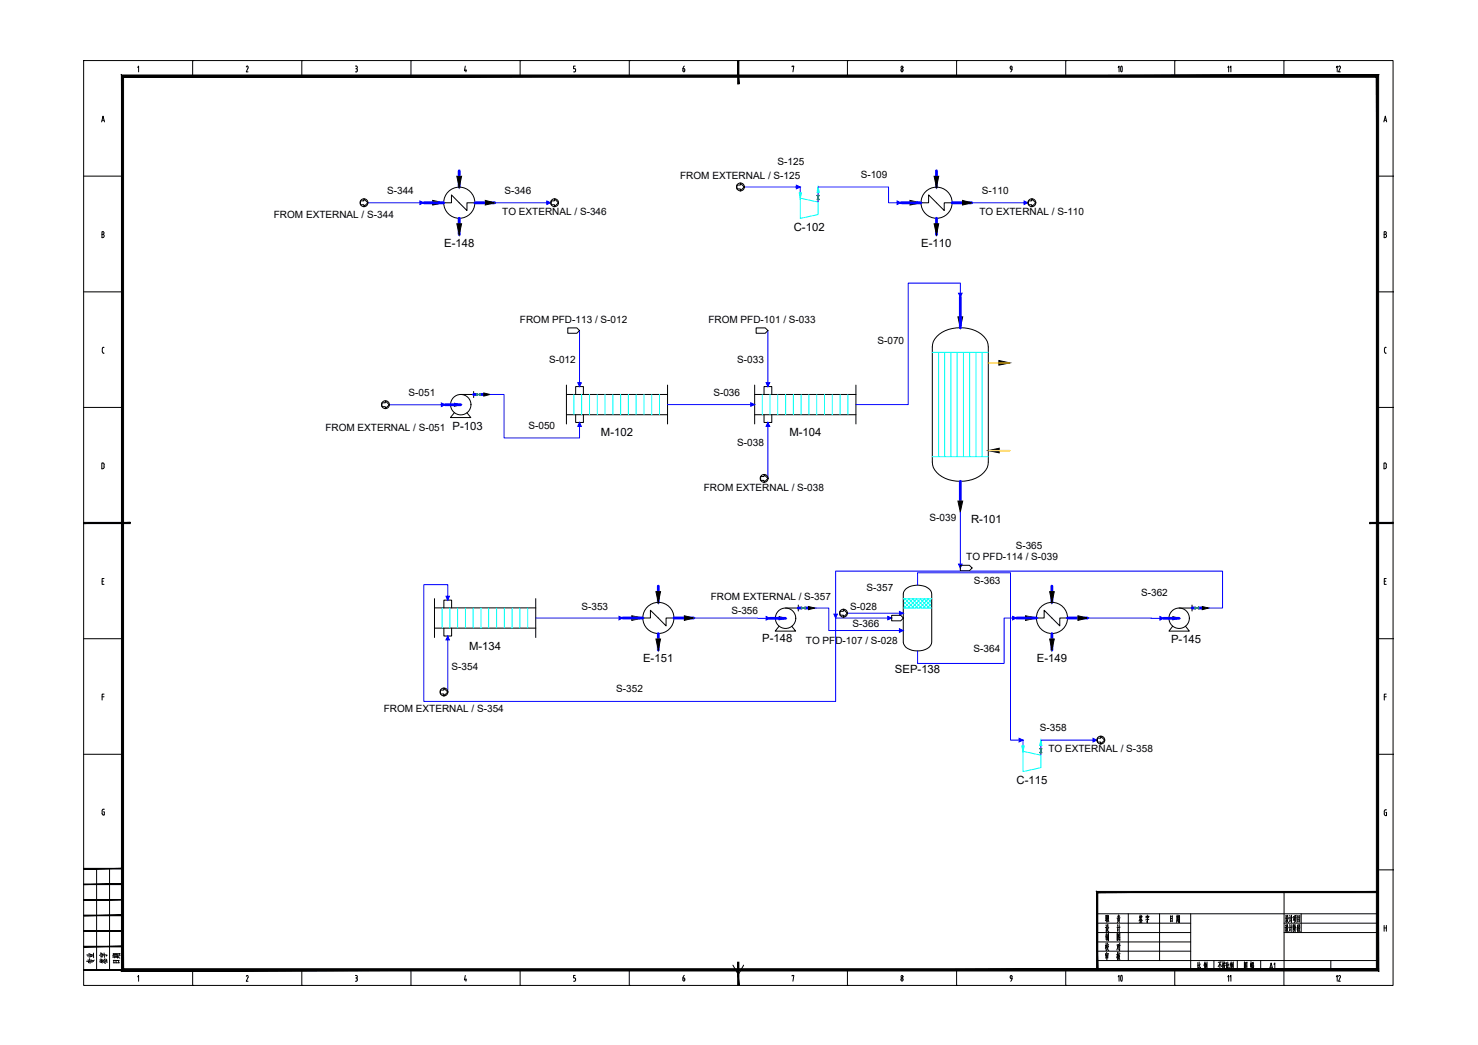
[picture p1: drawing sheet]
<svg xmlns="http://www.w3.org/2000/svg" width="420mm" height="297mm" viewBox="0 0 420 297" stroke-linecap="round" stroke-linejoin="round" font-family="sans-serif">
<g fill="none" stroke="#000" stroke-width=".28">
<path d="M23.8 17.2h372.2v262.9h-372.2zM39.1 19.2l.3-.4v1.6M54.8 17.2h.1M54.8 17.2v4.5M70 19l.3-.2 .2 .2-.5 1.4h.5M85.8 17.2h.1M85.8 17.2v4.5M101 18.8h.3M101.2 19.5h.1M101.3 18.8l.2 .2v.3l-.2 .2 .3 .4M101.5 19.9v.2M116.8 17.2h.1"/>
<path d="M116.8 17.2v4.5M132.3 18.8l-.3 1.3h.7M132.4 19.7v.7M147.9 17.2h.1M147.9 17.2v4.5M163.4 19.5l.2 .4M163.5 18.8h-.4v.7h.3M163.6 19.9v.2M178.9 17.2h.1M178.9 17.2v4.5M194.1 19.5h.3M194.1 19.5v.6"/>
<path d="M194.4 19.5l.3 .4M194.5 18.8l-.3 .7M194.6 19.9v.2M209.9 17.2h.1M225.2 19v-.2h.5l-.3 1.6M240.9 17.2h.1M240.9 17.2v4.5M256.1 19.9l.3-.4 .3 .4M256.1 19.9v.2M256.7 19.9v.2M271.9 17.2h.1M271.9 17.2v4.5"/>
<path d="M287.2 19.1l.3-.3 .2 .3M287.2 19.2l.3 .5M287.7 19.6l-.4 .8M287.7 19.2v.5h-.3M303 17.2h.1M303 17.2v4.5M334 17.2h.1M334 17.2v4.5M365 17.2h.1M365 17.2v4.5M28.9 34.7l.4-1.7 .4 1.7M29 34.2h.6"/>
<path d="M101 20.4h.3M101.6 20.1l-.3 .3M163.1 20.4h.3M163.6 20.1l-.2 .3M194.1 20.1l.3 .3 .3-.3M256.1 20.1l.3 .3 .3-.3M393.4 34.7l.4-1.7 .4 1.7M393.5 34.2h.6M23.8 50.1h11M391.6 50.1h4.4M396 50.1h.1M29 65.9l.5 .1v.4l-.2 .2 .3 .5-.1 .3-.5 .1z"/>
<path d="M29 66.6h.3M393.5 66.6h.3M393.8 65.9h-.3v1.6h.3M393.8 65.9l.3 .3-.3 .4 .4 .5-.4 .4M23.8 83h11M29.1 99.1v.9M29.1 100l.3 .4M29.6 98.7l-.4 .1-.1 .3M391.6 83h4.4M393.6 100l.3 .4M394.1 98.7l-.5 .2v1.1M396 83h.1"/>
<path d="M23.8 115.8h11M29.4 100.4h.2M391.6 115.8h4.4M393.9 100.4h.2M396 115.8h.1M29.2 131.6h-.3v1.7h.3M29.3 131.6l.3 .5M29.6 132.1v.6M29.6 132.7l-.3 .5M393.7 133.2l.4-.2v-1.2l-.7-.2v1.7h.3M396 148.7h.1M29 165.2h.4"/>
<path d="M29.6 164.5h-.6v1.6h.6M393.5 165.2h.4M394.1 164.5h-.6v1.6h.6M23.8 181.6h11M29 198.1h.6M29.6 197.3h-.6v1.7M391.6 181.6h4.4M393.5 198.1h.6M394.1 197.3h-.6v1.7M396 181.6h.1M23.8 214.4h11M391.6 214.4h4.4"/>
<path d="M396 214.4h.1M29.4 230.7h.3v1h-.4M29.7 230l-.6 .2v1.2l.2 .2M393.5 231.4l.3 .4M393.5 230.7v.7M393.8 230.2h.4M393.8 230.2l-.3 .4M393.9 230.9h.3v.9h-.4M27.5 246.9v28.8M31.1 246.9v28.8M311.9 259.7h79.7M320.7 259.7v13.3"/>
<path d="M329.6 259.7v13.3M338.5 259.7v16M365 253.6v26.5M369.9 259.7v5.4M391.6 247.3h4.4M396 247.3h.1M39.1 277.7l.3-.4v1.6M54.8 275.7v4.4M70 277.5l.3-.2 .2 .2-.5 1.4h.5M85.8 275.7v4.4M101 277.3h.3M101 278.9h.3"/>
<path d="M101.2 278h.1M101.3 277.3l.3 .3-.3 .4 .2 .2v.5l-.2 .2M116.8 275.7v4.4M132.3 277.3l-.3 1.2h.7M132.4 278.2v.7M147.9 275.7v4.4M163.1 278.9h.3M163.4 278l.2 .3M163.5 277.3h-.4v.7h.3M163.6 278.4v.1M163.6 278.5l-.2 .4M178.9 275.7v4.4"/>
<path d="M194.4 278h-.3l.2 .8a.43 .43 0 0 0 .4-.3 .43 .43 0 0 0-.3-.5M194.5 277.2l-.3 .8M208.4 274.3l1.5 2.7 1.5-2.7M225.2 277.4v-.1h.5l-.3 1.6M240.9 275.7v4.4M256.3 278a.36 .36 0 0 1 .4 .4 .36 .36 0 0 1-.5 .3zM271.9 275.7v4.4M287.2 277.6l.3-.3 .2 .3M287.2 277.7l.3 .5M287.4 278.2h.3M287.7 277.7l-.1 .8-.3 .4M303 275.7v4.4"/>
<path d="M311.9 273h79.7M311.9 262.4h26.6M311.9 265.1h26.6M311.9 267.7h26.6M311.9 270.4h26.6M324 261.6l.1 .4M324.1 260.1l-.2 .9M324.1 260.5l.1 .4M324.2 261.6l.1 .3M324.3 260.8l.5 .8M324.3 260.8l-.5 1M324.3 260.5h-.3"/>
<path d="M324.4 261.3l-.4 .1M324.5 260.2l-.2 .6M324.5 261.6l-.1 .5M324.5 260.5l.1 .4M324.6 262.1l-.6 .1M324.7 260.5h-.3M325.8 260.4v.5M326.1 260.1l.1 .3M326.2 261.1v1.2l-.2-.3M326.3 260.8l-.4 .1M326.4 260.7l-.2 .5M326.6 260.4l-.1 .4"/>
<path d="M326.6 260.5h-.8M326.6 261.4l-.9 .1M332.8 260.3v1.7M333.1 261.1h-.3M333.2 260.4l-.4 .1M333.2 261.8l-.4 .1M333.3 260.3l-.1 1.7M334 275.7v4.4M334.6 260.1v1.4M334.6 261.6l-.2 .6M334.8 261.6l.1 .4M334.8 260.8l-.2 .1"/>
<path d="M334.8 261.1l-.2 .1M334.9 260.1l-.1 1.3M335 260.5l-.5 .1M335 261.4l-.6 .2M335.1 260.3v1.1M335.3 261.3l-.3 .9M335.3 260.8h-.2M335.3 260.3v1.9l-.1-.1M335.3 260.3l-.2 .1M340.5 273.6v1.7M340.8 275l-.4 .4M340.8 274.3l-.3 .1"/>
<path d="M340.9 273.5v1.7l.2 .2h.2v-.5M341.2 274l-.3 .6M342.5 273.8v1.7M342.5 273.4l-.2 1M342.6 274.2l.2-.1-.2 1.2M342.6 274.5l.1 .3M342.7 273.8l-.2 .9M342.9 273.7l-.3 .1M343 274v.9M343.1 273.4v2.1l-.1-.3M345.1 273v2.7M346.8 273.9v1.5"/>
<path d="M346.9 273.5l-.6 1.3M346.9 274.1l.3 .6M347.2 273.4l-.9 .1M347.6 273.3v2.2l-.1-.3M347.7 274.3l-.3 .4M347.7 274l-.3 .1M347.8 273.7v.4M348 273.3l.1 .4M348 274l-.1 .9 .4 .5M348.1 274.5l-.3 1M348.3 273.8l-.5 .1M348.3 273.7l-.1 .4"/>
<path d="M348.3 274.4l-.5 .2M348.7 273.6v1.6M348.9 274.3l-.2 .1M349 275l-.4 .4M349 273.5v1.7l.2 .2h.2v-.5M349.4 274l-.4 .6M349.9 273.8v1.7M350 273.4l-.3 1M350 274.4l.2 .3M350.1 274.2l.2-.1-.3 1.2M350.2 273.8l-.2 .9M350.3 273.7l-.3 .1"/>
<path d="M350.4 273.9v1M350.6 273.4v2.1l-.2-.3M351.7 273v2.7M353.8 275.4v-1.9v2M353.8 275.3l.6 .1M354 274.1l.4 .5M354 274.9l.2 .3M354.1 274.6l.1 .3M354.1 273.8l-.2 .5M354.2 274h-.2M354.3 273.9l-.5 .9M354.5 273.5l-.1 1.9"/>
<path d="M354.5 273.6l-.7 .1M355.5 273.9v.9M355.6 273.3v2.2M355.8 273.9l-.1 .7M355.8 274l-.3 .1M355.9 274.5v1M356 273.8v.6M356.1 274.6v.8M356.3 274.9l-.3 .1M356.3 275.4h-.4M356.3 273.9h-.3M356.3 273.8v.5"/>
<path d="M356.3 274.3h-.3M356.3 274.5l-.4 .1M356.3 273.5l-.4 .1M356.4 274.4l-.1 1M365 262.4h26.6M365 265.1h26.6M365.4 262.9l.2 .4M365.5 260.3l.1 .3M365.5 263.6h-.2M365.5 263.5v1M365.6 260.9l-.2 .1M365.6 260.8v1.1"/>
<path d="M365.7 264.2l-.3 .5M365.7 264l.6 .9M365.7 261.6l-.2 .4M365.8 262.8l-.2 1M365.8 260.2l-.1 1M365.8 261.4l.5 .8M366 262.8v.7l.2 .1M366 262.9l-.2 .1M366 260.2l.1 .7h.2M366 260.3h-.2M366 263.8h-.3M366.1 263.7l-.5 1.2"/>
<path d="M366.1 261.1l-.3 .1M366.2 261.1l-.6 1.1M366.6 262.8l.1 .4M366.6 260.2l.2 .3M366.7 263.5l-.3 .1M366.7 263.5l-.1 1.1M366.7 260.8l-.1 1.2 .2-.5M366.7 260.8l-.2 .1M366.8 264.2l-.2 .5M367.1 262.8v2.1M367.1 260.1v2.1M367.4 263.5l-.6 .1"/>
<path d="M367.4 260.8l-.6 .2M367.6 263l.2-.1-.1 1.3v-.2M367.6 262.8v2M367.8 260.6v.9M367.9 260.5l-.2 .1M368 263.6l-.3 1.3M368 260.6v1.1M368 261.3l-.4 .3M368.1 263l.4 .8M368.2 262.7l-.4 1M368.2 263.6v1.3M368.2 260.9l-.3 1.4"/>
<path d="M368.2 260.3v.4M368.2 261.7l.3 .5M368.5 260.7h-.5M368.5 260.6l-.1 1.1M368.5 260.2l-.5 .1M368.8 263v1.8M368.9 260.2v1.9M369 263.7h-.2M369 263.3l-.2 .1M369 264l-.3 .2M369 262.8l-.2 .3M369.2 264l.4 .8"/>
<path d="M369.3 262.8l-.2 1M369.3 263l.1-.1v.6M369.4 263.5l.2 .1M369.4 261.3l-.5 .1M369.4 260.8l-.5 .1M369.5 263.8l-.5 1.1M369.5 261.8l-.6 .1M369.5 263.8l-.3 .1M369.5 260.3l-.6 .1M369.5 260.3v1.8M378.3 273v2.7M393.5 263v1.7"/>
<path d="M393.5 263.8h.6M394.1 263v1.7M54.8 280.1h.1M85.8 280.1h.1M116.8 280.1h.1M147.9 280.1h.1M178.9 280.1h.1M209.9 280.1h.1M240.9 280.1h.1M271.9 280.1h.1M303 280.1h.1M334 280.1h.1"/>
<path d="M365 280.1h.1"/>
<circle cx="256.4" cy="19.1" r=".32"/>
<circle cx="256.4" cy="277.6" r=".32"/>
</g>
<g fill="#000" stroke="#000" stroke-width=".28">
<path d="M209.7 17.2l.3 6.7v-6.7zM209.7 17.2l.3 6.7h-.3z"/>
<path d="M34.5 21.3l.6 254.1v-253.4zM34.5 21.3l.6 254.1-.6 .6zM35.1 275.4l-.6 .6 356.8-.6zM34.5 276l356.8-.6 .6 .6zM391.3 22v253.4l.6 .6zM391.3 22l.6-.7v254.7zM35.1 22h356.2l.6-.7zM34.5 21.3h357.4l-356.8 .7z"/>
<path d="M23.8 148.5v.3l13.2-.3zM23.8 148.8l13.2-.3v.3z"/>
<path d="M389.4 148.8h6.6v-.3zM389.4 148.5h6.6l-6.6 .3z"/>
<path d="M23.8 255.8h11v-.1zM23.8 255.7h11l-11 .1z"/>
<path d="M23.8 251.4h11v-.1zM23.8 251.3h11l-11 .1z"/>
<path d="M23.8 247h11v-.2zM23.8 246.8h11l-11 .2z"/>
<path d="M312.1 253.7h79.5v-.3zM311.7 253.4h79.9l-79.5 .3zM311.7 253.4l.4 22.3v-22zM311.7 253.4l.4 22.3h-.4z"/>
<path d="M23.8 275.8h11v-.2zM23.8 275.6h11l-11 .2z"/>
<path d="M23.8 269.1h11v-.1zM23.8 269h11l-11 .1z"/>
<path d="M23.8 264.7h11v-.2zM23.8 264.5h11l-11 .2z"/>
<path d="M23.8 260.3h11v-.2zM23.8 260.1h11l-11 .2z"/>
<path d="M209.7 273.5v6.6h.3zM209.7 273.5h.3v6.6z"/>
</g>
<g fill="none" stroke="#000" stroke-width=".28">
<path d="M126.1 57.6h2.2v-2.2l4.4 4.4v-2.2h2.3M261.8 57.6h2.2v-2.2l4.4 4.4v-2.2h2.2M266.3 95.7a10.2 10.2 0 0 1 13.4 0 3.9 3.9 0 0 1 1.3 2.9v32.7a6.1 6.1 0 0 1-5.8 5.3 9.4 9.4 0 0 1-9.4-3l-.5-.7-.3-1.6v-32.7a3.9 3.9 0 0 1 1.3-2.9zM129.1 117.3l-1.1 1.4h5.8l-1.1-1.4M131 112.1h3.6M134.6 111.3v1.7M161 112.1h28.8M161 117.9h28.8M161 109.5v11M163.6 112.1v-2.2h2.2v2.2M163.6 117.9v2.2h2.2v-2.2M189.8 109.5v11"/>
<path d="M214.5 112.1h28.8M214.5 117.9h28.8M214.5 109.5v11M217.2 112.1v-2.2h2.2v2.2M217.2 117.9v2.2h2.2v-2.2M243.3 109.5v11M123.5 178.5h28.8M123.5 170.2v11M123.5 172.8h28.8M126.2 172.8v-2.2h2.2v2.2M126.2 178.5v2.3h2.2v-2.3M152.3 170.2v11"/>
<path d="M182.7 175.7h2.2v-2.2l4.4 4.4v-2.2h2.2M221.5 178l-1.1 1.4h5.8l-1.1-1.4M223.3 172.8h3.6M226.9 172v1.7M257.5 167.5a5.4 5.4 0 0 1 7.1 .4l.3 1v13.6a3.5 3.5 0 0 1-4.1 2.5 3.5 3.5 0 0 1-4-2.5v-13.6l.1-.6zM294.6 175.7h2.2v-2.2l4.5 4.4v-2.2h2.2M333.4 178l-1.1 1.4h5.8l-1.1-1.4M335.2 172.8h3.7M338.9 172v1.7"/>
<circle cx="130.6" cy="57.6" r="4.4"/>
<circle cx="266.2" cy="57.6" r="4.4"/>
<circle cx="131" cy="115" r="2.9"/>
<circle cx="187.2" cy="175.6" r="4.4"/>
<circle cx="223.3" cy="175.7" r="2.9"/>
<circle cx="299" cy="175.6" r="4.4"/>
<circle cx="335.2" cy="175.7" r="2.9"/>
</g>
<g fill="none" stroke="#00f" stroke-width=".8">
<path d="M120.5 57.6h5.6M130.5 48.5v4.7M135 57.6h5.6M256.1 57.6h5.7M266.2 48.5v4.7M270.6 57.6h5.7M130.5 62v4.7M266.2 62v4.7M273 84.4v8.8M126.6 115h4.4M134.6 112.1h.9M136.6 112.1h.9"/>
<path d="M273 136.8v5.6M177.1 175.7h5.6M187.1 166.6v4.7M191.5 175.7h5.7M218.9 175.8h4.4M226.9 172.8h.9M228.9 172.8h1M289 175.7h5.6M299 166.6v4.7M303.5 175.7h5.6M330.8 175.8h4.4M338.9 172.8h.9"/>
<path d="M340.8 172.8h1M187.1 180.1v4.7M299 180.1v4.7"/>
</g>
<path d="M135.5 111.8v.7l1.1-.7v.7zM136 112.1h.1M227.8 172.5v.6l1.1-.6v.6zM228.3 172.8h.1M339.8 172.5v.6l1-.6v.6zM340.3 172.8h.1" fill="none" stroke="#0f0" stroke-width=".28"/>
<g fill="#000" stroke="#000" stroke-width=".28">
<path d="M123 57l3.1 .6-3.1 .7zM129.9 50.1h1.3l-.7 3.1zM138 57l2.6 .6-2.6 .7zM258.7 57l3.1 .6-3.1 .7zM265.5 50.1h1.4l-.7 3.1zM273.6 57l2.7 .6-2.7 .7zM129.9 63.6h1.3l-.7 3.1zM265.5 63.6h1.4l-.7 3.1zM272.3 90.1h1.4l-.7 3.1zM129.2 114.6l1.8 .4-1.8 .5zM137.5 111.7l1.8 .4-1.8 .5zM284 102.5l3 .7-3 .6z"/>
<path d="M281 128.1l3-.7v1.3zM272.3 142.4h1.4l-.7 3.1zM179.6 175l3.1 .7-3.1 .6zM186.5 168.2h1.3l-.7 3.1zM194.5 175l2.7 .7-2.7 .6zM221.5 175.3l1.8 .5-1.8 .4zM229.9 172.4l1.7 .4-1.7 .5zM291.5 175l3.1 .7-3.1 .6zM298.4 168.2h1.3l-.7 3.1zM306.4 175l2.7 .7-2.7 .6zM333.4 175.3l1.8 .5-1.8 .4zM341.8 172.4l1.8 .4-1.8 .5z"/>
<path d="M186.5 181.6h1.3l-.7 3.2zM298.4 181.6h1.3l-.7 3.2z"/>
</g>
<!-- layer: EQUIPMENT -->
<path d="M227.5 56.3l5.1 1.1v3.6l-5.1 1.1zM227.5 54.8v1.5M290.8 213.6l5.1 1.1v3.5l-5.1 1.1zM290.8 212v1.6" fill="none" stroke="#0ff" stroke-width=".28"/>
<path d="M227.5 53.2v1.6M232.6 53.2v2.3M232.6 56.8v.6M290.8 210.4v1.6M295.9 210.4v2.4M295.9 214v.7" fill="none" stroke="#00f" stroke-width=".28"/>
<path d="M232.2 55.5h.7l-.7 1.3h.7zM295.6 212.8h.6l-.6 1.2h.6z" fill="none" stroke="#0f0" stroke-width=".28"/>
<g fill="#0ff" stroke="#0ff" stroke-width=".28">
<path d="M290.5 212h.7l-.4 1.6z"/>
<path d="M295.9 210.4l.3 1.5h-.6z"/>
<path d="M227.2 54.8h.6l-.3 1.5z"/>
<path d="M232.6 53.2l.3 1.5h-.6z"/>
</g>
<g fill="none" stroke="#0ff" stroke-width=".28">
<path d="M163.1 112.1v5.8M165.3 112.1v5.8M167.6 112.1v5.8M169.8 112.1v5.8M172 112.1v5.8M174.2 112.1v5.8M176.4 112.1v5.8M178.6 112.1v5.8M180.8 112.1v5.8M183.1 112.1v5.8M185.3 112.1v5.8M187.5 112.1v5.8"/>
<path d="M216.7 112.1v5.8M218.9 112.1v5.8M221.1 112.1v5.8M223.3 112.1v5.8M225.5 112.1v5.8M227.7 112.1v5.8M229.9 112.1v5.8M232.2 112.1v5.8M234.4 112.1v5.8M236.6 112.1v5.8M238.8 112.1v5.8M241 112.1v5.8"/>
<path d="M265 100.1h16M266.8 100.1v29.7M268.5 100.1v29.7M270.3 100.1v29.7M272.1 100.1v29.7M273.9 100.1v29.7M275.7 100.1v29.7M277.4 100.1v29.7M279.2 100.1v29.7M265 129.8h16M125.7 172.8v5.7M127.9 172.8v5.7"/>
<path d="M130.1 172.8v5.7M132.3 172.8v5.7M134.5 172.8v5.7M136.7 172.8v5.7M138.9 172.8v5.7M141.2 172.8v5.7M143.4 172.8v5.7M145.6 172.8v5.7M147.8 172.8v5.7M150 172.8v5.7M256.8 172l.8 .8M256.8 170.9l1.9 1.9"/>
<path d="M256.8 170.2l8.1 .1M256.8 172.8h8.1M257.2 170.2l2.6 2.6M257.4 170.2l-.6 .6M258.3 170.2l2.6 2.6M258.5 170.2l-1.7 1.7M259.4 170.2l2.6 2.6M259.6 170.2l-2.6 2.6M260.5 170.2l2.6 2.6M260.7 170.2l-2.6 2.6M261.6 170.2l2.6 2.6M261.8 170.2l-2.6 2.6"/>
<path d="M262.7 170.2l2.2 2.3M262.9 170.2l-2.6 2.6M263.8 170.2l1.1 1.2M264 170.2l-2.6 2.6M264.9 170.4l-2.4 2.4M264.9 171.5l-1.3 1.3M264.9 172.6l-.2 .2"/>
</g>
<path d="M281 103.2h6M281 128.1h6h-3" fill="none" stroke="#ffbf00" stroke-width=".38"/>
<!-- layer: STREAM -->
<g fill="none" stroke="#00f" stroke-width=".28">
<path d="M104.5 57.6h16M140.6 57.6h15.9M211.6 53.2h15.9M232.6 53.2h20v4.4h3.5M276.3 57.6h15.9M164.7 94v15.9M218.3 94v15.9M273 84.4v-3.9h-14.8v34.5h-14.9M110.6 115h16M139.3 112.1h4v12.4h21.4v-4.4M189.8 115h24.7M218.3 120.1v15.9"/>
<path d="M273 145.5v15.9M127.3 170.6v-4.4h-6.8v33.2h117.1v-23.7M152.3 175.7h24.8M197.2 175.7l21.7 .1M231.6 172.8h4v6.4h21.2M237.6 175.7h15.9M240.9 174.3h15.9M260.8 166.3v-3.5h26.5v47.6h3.5M289 175.7h-3.6v12.9h-24.6v-3.6M309.1 175.7l21.7 .1M343.6 172.8h3.9v-10.5h-109.9v13.4M127.3 180.8v15.9"/>
<path d="M295.9 210.4h15.9"/>
</g>
<!-- layer: STREAM_ARROW -->
<g fill="#00f" stroke="#00f" stroke-width=".28">
<path d="M164.2 108.8h1.1l-.6 1.1z"/>
<path d="M252.4 175.2l1.1 .5-1.1 .5z"/>
<path d="M217.8 108.8h1l-.5 1.1z"/>
<path d="M213.4 114.5l1.1 .5-1.1 .5z"/>
<path d="M218.3 120.1l.5 1.1h-1z"/>
<path d="M272.5 160.3h1l-.5 1.1z"/>
<path d="M164.7 120.1l.6 1.1h-1.1z"/>
<path d="M125.5 114.5l1.1 .5-1.1 .6z"/>
<path d="M272.5 83.3h1l-.5 1.1z"/>
<path d="M255 57.1l1.1 .5-1.1 .5z"/>
<path d="M291.1 57.1l1.1 .5-1.1 .5z"/>
<path d="M226.4 52.6l1.1 .6-1.1 .5z"/>
<path d="M119.4 57.1l1.1 .5-1.1 .5z"/>
<path d="M155.4 57.1l1.1 .5-1.1 .5z"/>
<path d="M126.8 169.5h.9l-.4 1.1z"/>
<path d="M176 175.2l1.1 .5-1.1 .5z"/>
<path d="M127.3 180.8l.4 1.1h-.9z"/>
<path d="M217.8 175.2l1.1 .6-1.1 .5z"/>
<path d="M255.7 173.8l1.1 .5-1.1 .5z"/>
<path d="M310.7 209.9l1.1 .5-1.1 .5z"/>
<path d="M329.7 175.2l1.1 .6-1.1 .5z"/>
<path d="M289.7 209.9l1.1 .5-1.1 .5z"/>
<path d="M287.9 175.2l1.1 .5-1.1 .5z"/>
<path d="M237.1 174.6h.9l-.4 1.1z"/>
<path d="M255.7 178.7l1.1 .5-1.1 .5z"/>
</g>
<!-- layer: CONNECTOR -->
<g fill="none" stroke="#000" stroke-width=".28">
<path d="M102.5 57.1h.9v-.6l1.1 1.1-1.1 1.1v-.5h-.9zM156.7 57.1h.9v-.6l1.1 1.1-1.1 1.1v-.5h-.9zM209.5 52.6h1v-.5l1.1 1.1-1.1 1.1v-.6h-1zM292.3 57.1h1v-.6l1.1 1.1-1.1 1.1v-.5h-1zM161.4 93.2h2.6l.7 .8-.7 .7h-2.6zM215 93.2h2.5l.8 .8-.8 .7h-2.5zM108.6 114.5h.9v-.6l1.1 1.1-1.1 1.1v-.5h-.9zM216.2 135.5h1v-.6l1.1 1.1-1.1 1.1v-.5h-1zM238.8 173.8h1v-.6l1.1 1.1-1.1 1.1v-.5h-1zM253.5 174.9h2.6l.7 .8-.7 .8h-2.6zM273 160.7h2.6l.7 .7-.7 .8h-2.6zM125.2 196.2h1v-.6l1.1 1.1-1.1 1.1v-.5h-1z"/>
<path d="M312 209.8h.9v-.5l1.1 1.1-1.1 1.1v-.6h-.9z"/>
<circle cx="103.5" cy="57.6" r="1.12"/>
<circle cx="157.7" cy="57.6" r="1.12"/>
<circle cx="210.5" cy="53.1" r="1.12"/>
<circle cx="293.3" cy="57.6" r="1.12"/>
<circle cx="109.6" cy="115" r="1.12"/>
<circle cx="217.2" cy="136" r="1.12"/>
<circle cx="239.8" cy="174.3" r="1.12"/>
<circle cx="126.2" cy="196.7" r="1.12"/>
<circle cx="312.9" cy="210.4" r="1.12"/>
</g>
<text font-size="6.6" x="315.7" y="280.8">10</text>
<text font-size="6.2" x="315.7" y="22.2">10</text>
<g font-size="5.3">
<text x="312.9" y="263.5">职 责</text>
<text x="27.5" y="275.2" transform="rotate(-90 27.5 275.2)">专业</text>
<text x="31.4" y="275.2" transform="rotate(-90 31.4 275.2)">签字</text>
<text x="34.9" y="274.8" transform="rotate(-90 34.9 274.8)">日期</text>
<text x="312.9" y="271.3">校 对</text>
</g>
<g font-size="4.4">
<text x="378.5" y="21.5">12</text>
<text x="363.4" y="276.6" transform="rotate(-90 363.4 276.6)">A1</text>
<text x="382.1" y="280.1" transform="rotate(-90 382.1 280.1)">12</text>
</g>
<g font-size="3.5">
<text x="350.7" y="21.5" transform="rotate(-90 350.7 21.5)">11</text>
<text x="350.7" y="280.1" transform="rotate(-90 350.7 280.1)">11</text>
</g>
<g font-size="3.2">
<text x="225.7" y="65.6">C-102</text>
<text x="126.3" y="70.3">E-148</text>
<text x="261.9" y="70.3">E-110</text>
<text x="170.8" y="124.1">M-102</text>
<text x="224.4" y="124.1">M-104</text>
<text x="276" y="148.7">R-101</text>
<text x="133.3" y="184.8">M-134</text>
<text x="216.7" y="182.6">P-148</text>
<text x="332.9" y="182.9">P-145</text>
<text x="182.8" y="188.3">E-151</text>
<text x="254.4" y="191.3">SEP-138</text>
<text x="294.8" y="188.3">E-149</text>
<text x="289" y="222.9">C-115</text>
</g>
<g font-size="2.8">
<text x="221.1" y="47">S-125</text>
<text x="193.4" y="51">FROM EXTERNAL / S-125</text>
<text x="244.7" y="50.7">S-109</text>
<text x="110.1" y="55.2">S-344</text>
<text x="143.5" y="55.2">S-346</text>
<text x="279.1" y="55.2">S-110</text>
<text x="77.8" y="61.9">FROM EXTERNAL / S-344</text>
<text x="142.8" y="61.2">TO EXTERNAL / S-346</text>
<text x="278.5" y="61.2">TO EXTERNAL / S-110</text>
<text x="147.8" y="91.8">FROM PFD-113 / S-012</text>
<text x="201.4" y="91.8">FROM PFD-101 / S-033</text>
<text x="249.5" y="97.7">S-070</text>
<text x="156.1" y="103.3">S-012</text>
<text x="209.6" y="103.3">S-033</text>
<text x="116.1" y="112.6">S-051</text>
<text x="202.8" y="112.6">S-036</text>
<text x="92.5" y="122.4">FROM EXTERNAL / S-051 P-103</text>
<text x="150.2" y="121.9">S-050</text>
<text x="209.6" y="126.7">S-038</text>
<text x="200.1" y="139.6">FROM EXTERNAL / S-038</text>
<text x="264.3" y="148.2">S-039</text>
<text x="274.7" y="159.2">TO PFD-114 / S-039</text>
<text x="288.7" y="156.2">S-365</text>
<text x="276.8" y="165.9">S-363</text>
<text x="165.3" y="173.3">S-353</text>
<text x="202.1" y="170.6">FROM EXTERNAL / S-357</text>
<text x="241.7" y="173.3">S-028</text>
<text x="246.4" y="168.1">S-357</text>
<text x="324.4" y="169.5">S-362</text>
<text x="207.9" y="174.6">S-356</text>
<text x="242.4" y="178.1">S-366</text>
<text x="229.1" y="183">TO PFD-107 / S-028</text>
<text x="276.8" y="185.4">S-364</text>
<text x="128.4" y="190.5">S-354</text>
<text x="175.2" y="196.7">S-352</text>
<text x="109.1" y="202.3">FROM EXTERNAL / S-354</text>
<text x="295.6" y="207.7">S-358</text>
<text x="298.1" y="213.9">TO EXTERNAL / S-358</text>
</g>
</svg>
